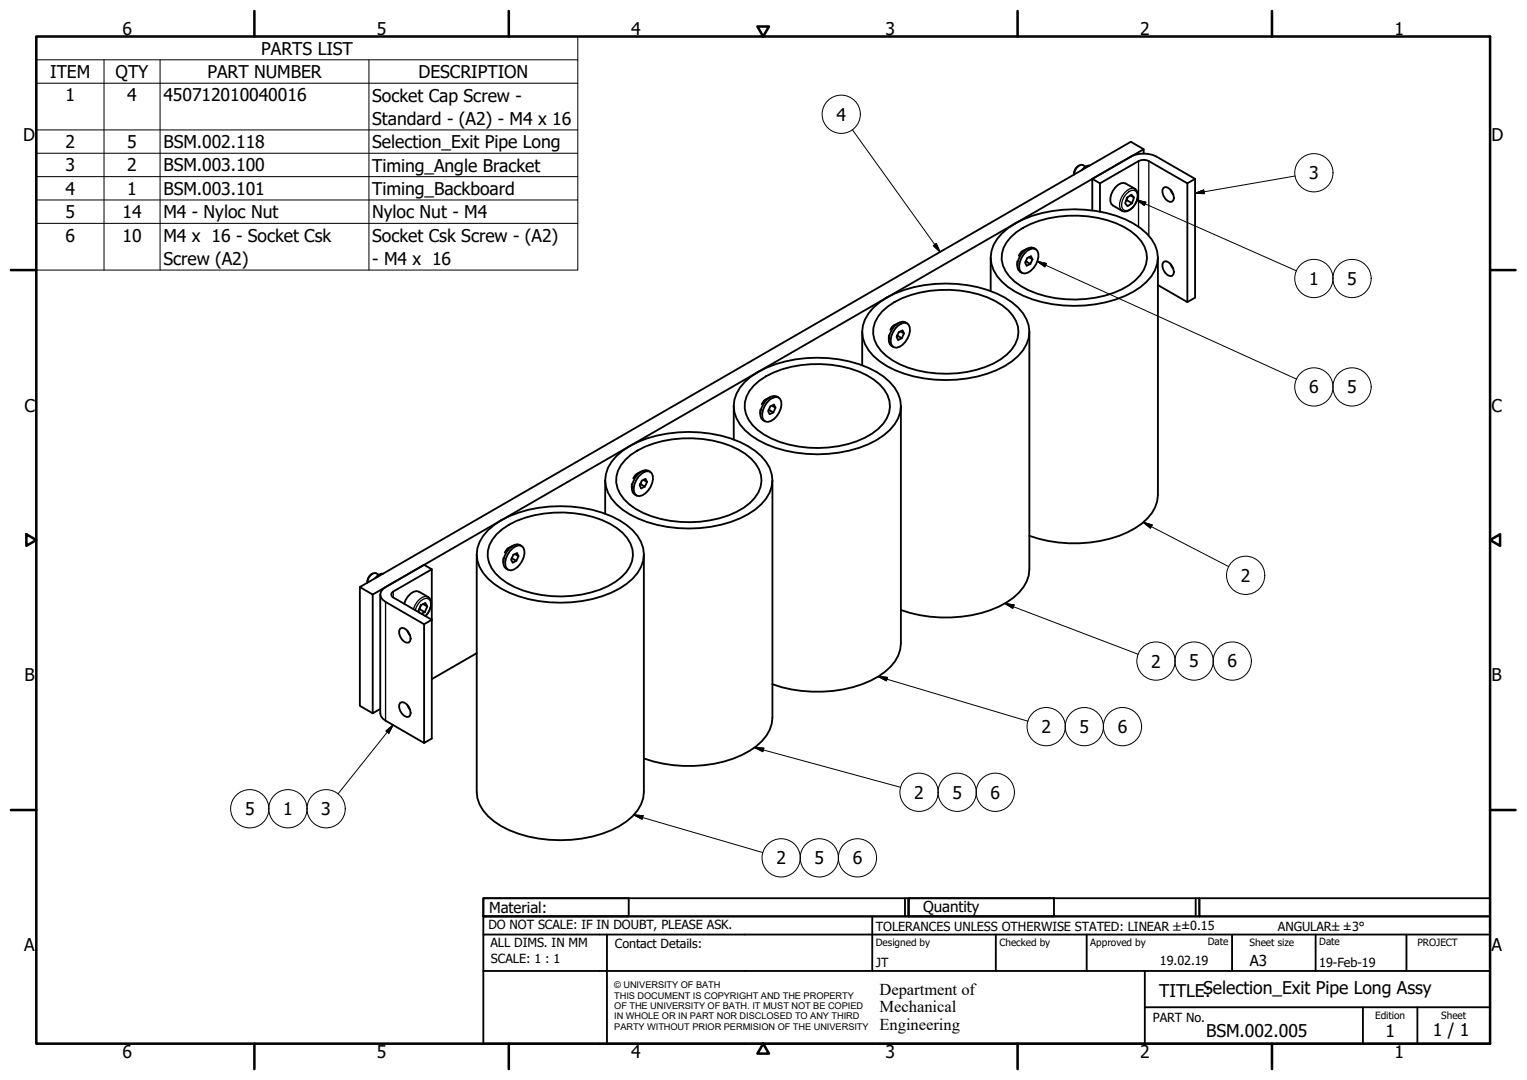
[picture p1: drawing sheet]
<svg xmlns="http://www.w3.org/2000/svg" width="420mm" height="297mm" viewBox="0 0 420 297" stroke-linecap="round" stroke-linejoin="round" font-family="sans-serif">
<!-- layer: Visible (ISO) -->
<g fill="none" stroke="#000" stroke-width=".51">
<path d="M297 45.5a2.48 2.48 0 0 0-1.4 2.4M298.7 45.8a1.61 1.61 0 0 0-2.8 .8l-.3 1.4M299.9 45.5a2.56 2.56 0 0 0-2.2 1.3M300.5 49.2v8.7M302.7 50.4v7.8M306.9 51.6a2.48 2.48 0 0 1 2.8-1.1l2.6 1.4a3.1 3.1 0 0 1 .1 4.2 3.2 3.2 0 0 1-3.6 1.9l-2.6-1.5a2.5 2.5 0 0 1-.4-3zM310.1 55.1l-.3 .1M310.1 55.1l1.4 .8M310.1 54.4l1.2-.9 .7 .8-.5 1.6-1.2 .8-.7-.8zM310.2 54.3l-.1 .8M311 53.7l1 .6M314.7 42.2v-1.2l-3.6-2-212.1 122.5 3.6 2v32.7"/>
<path d="M314.7 41l-212.1 122.5M320.1 51.7a1.71 1.71 0 0 1 2.4 1 1.96 1.96 0 0 1 0 2.8 2.45 2.45 0 0 1-2.7-2.5v-.8zM322.1 52.2l.7 1.3M326.7 50.4v32.7M328.8 49.2l-2.1 1.2-10.6-6.1a3.1 3.1 0 0 0-2.8 0l-10.6 6.1-2.2-1.2 10.6-6.1a7.8 7.8 0 0 1 7.1 0l10.6 6.1v32.7l-2.1 1.2-8.1-4.7M272.6 70.9v9.2M275.7 64.2a26.7 26.7 0 0 1 16.9-6.5 32.5 32.5 0 0 1 21.2 5.1 9.6 9.6 0 0 1 4.6 9.8 14.1 14.1 0 0 1-8.8 8.8 36.4 36.4 0 0 1-30.3-1.2 11.5 11.5 0 0 1-6.7-9.3 9.4 9.4 0 0 1 3.1-6.7zM278.1 65.2a23.3 23.3 0 0 1 15.8-5.9 29 29 0 0 1 17.2 4.3 9.4 9.4 0 0 1 4.5 7.4 10.8 10.8 0 0 1-6.9 8.6 31.4 31.4 0 0 1-27.7-.9 9.3 9.3 0 0 1-5.3-8.9l.4-1.6 .8-1.5zM279.9 71.8v1.2M281.8 68.8a2.77 2.77 0 0 0-1.5 1.5M282.5 69.1a1.79 1.79 0 0 1 1.8-.7 1.79 1.79 0 0 1 1.4 1.2 5.3 5.3 0 0 1-3.7 5.6 1.66 1.66 0 0 1-1.6-2.2 6 6 0 0 1 2.1-3.9zM282.6 68.4l-1.7 1.1"/>
<path d="M283.1 70.7l1 .6-.4-.8-1 .5-.6 1.2 .4 .9 1-.5M284.1 71.3l-.6 1.3-1.3-.8M285 68.5a2.08 2.08 0 0 0-2.8 .2 5.1 5.1 0 0 0-2 5.6l1 .7M318.6 70.9v65.3a11.3 11.3 0 0 1-6.2 9.1 36 36 0 0 1-29.2 2.1M320.1 72.1a1.7 1.7 0 0 1 2.4 1.1 1.96 1.96 0 0 1 0 2.7 2.69 2.69 0 0 1-2.4-3.8zM322.1 72.7l.7 1.2M237.2 91.3v9.2M240.3 84.6a26.5 26.5 0 0 1 16.9-6.5 32.5 32.5 0 0 1 21.3 5.1 9.4 9.4 0 0 1 3.9 11.5 17.3 17.3 0 0 1-10.7 8.1 36.5 36.5 0 0 1-27.7-2.1 13.2 13.2 0 0 1-6.6-7.7 8.7 8.7 0 0 1 2.9-8.4zM242.7 85.6a22.4 22.4 0 0 1 13-5.6 29.5 29.5 0 0 1 20.1 4 8.2 8.2 0 0 1 3.6 10.6 16.5 16.5 0 0 1-10.7 7.1 31.6 31.6 0 0 1-23.1-2.6 10.4 10.4 0 0 1-5.3-7.2 8 8 0 0 1 2.4-6.3zM244.6 92.3v1.1M246.4 90.3a2.97 2.97 0 0 1 3.1-1.4 2.51 2.51 0 0 1 .7 3.1 5.2 5.2 0 0 1-3.5 3.6 1.72 1.72 0 0 1-1.6-2.2l.2-1zM246.5 89.3a2.68 2.68 0 0 0-1.5 1.4"/>
<path d="M246.9 92.3h.1M247.2 88.8l-1.7 1.1M247.8 91.2l.9 .5-.4-.8-1 .5-.6 1.3 .4 .8 1-.5M248.7 91.7l-.6 1.3-1.2-.7M249.6 88.9a2.05 2.05 0 0 0-2.8 .2 5.1 5.1 0 0 0-2 5.6l1 .7M283.2 91.3v65.3a11.2 11.2 0 0 1-6.2 9.1 36.1 36.1 0 0 1-29.1 2.1M201.9 111.7v9.2M205 105a26.8 26.8 0 0 1 16.9-6.5 32.8 32.8 0 0 1 21.2 5.1 9.7 9.7 0 0 1 4.6 9.8 14.2 14.2 0 0 1-8.8 8.8 36.4 36.4 0 0 1-30.3-1.1 13.1 13.1 0 0 1-6.5-7.7 8.7 8.7 0 0 1 2.9-8.4zM207.4 106.1a23.5 23.5 0 0 1 15.7-5.9 29.1 29.1 0 0 1 17.3 4.2 8.5 8.5 0 0 1 4.2 9.1 13.4 13.4 0 0 1-8.8 7.9 31.4 31.4 0 0 1-25.6-1.9 9.2 9.2 0 0 1-5.2-8.8l.4-1.6 .8-1.6zM209.2 112.7v1.2M211.1 109.7a2.64 2.64 0 0 0-1.5 1.5M211.8 109.9a1.79 1.79 0 0 1 1.7-.7 1.79 1.79 0 0 1 1.5 1.3 5.3 5.3 0 0 1-3.7 5.5 1.67 1.67 0 0 1-1.6-2.2 6.1 6.1 0 0 1 2.1-3.9z"/>
<path d="M211.9 109.2l-1.7 1.1M212.4 111.6l1 .5-.4-.8-1.1 .5-.6 1.3 .5 .8 1-.5M213.4 112.1l-.6 1.3-1.3-.7M214.2 109.4a2.05 2.05 0 0 0-2.7 .1 5.1 5.1 0 0 0-2 5.6l1 .8M247.9 111.7v65.3a11.2 11.2 0 0 1-6.3 9.1 35.9 35.9 0 0 1-29.1 2.1M166.5 132.1v9.2M169.6 125.4a26.7 26.7 0 0 1 16.9-6.5 32.5 32.5 0 0 1 21.3 5.1 9.6 9.6 0 0 1 4.5 9.8 14.1 14.1 0 0 1-8.8 8.8 36.4 36.4 0 0 1-30.2-1.1 11.5 11.5 0 0 1-6.8-9.4 9.4 9.4 0 0 1 3.1-6.7zM172 126.5a23.3 23.3 0 0 1 15.8-5.9 29 29 0 0 1 17.3 4.2 8.4 8.4 0 0 1 4.2 9.1 11.5 11.5 0 0 1-6.7 6.9 31.4 31.4 0 0 1-27.7-.8 9.3 9.3 0 0 1-5.3-8.9l.4-1.6 .9-1.6zM173.8 133.1v1.2M175.7 131.1a2.96 2.96 0 0 1 3.1-1.4 2.5 2.5 0 0 1 .7 3.1 5.2 5.2 0 0 1-3.6 3.6 1.66 1.66 0 0 1-1.5-2.2l.2-1zM175.8 130.1a2.77 2.77 0 0 0-1.6 1.5M176.2 133.1h.1"/>
<path d="M176.5 129.7l-1.7 1M177 132l1 .6-.4-.9-1 .5-.6 1.3 .4 .8 1-.5M178 132.6l-.6 1.2-1.2-.7M178.9 129.8a2.08 2.08 0 0 0-2.8 .1 5.1 5.1 0 0 0-2 5.6l1 .8M212.5 132.1v65.3a11.3 11.3 0 0 1-6.2 9.1 36 36 0 0 1-29.1 2.1M102.5 157.8a2.48 2.48 0 0 0-1.4 2.4M104.2 158.1l-.7-.4a2.38 2.38 0 0 0-2.4 2.6M105.4 157.8a2.63 2.63 0 0 0-2.2 1.3M118.8 156.6l-2.1-1.3-10.6 6.2a2.16 2.16 0 0 0-1.5 2 2.16 2.16 0 0 0 1.5 2.1l10.6 6.1v32.7l-10.6-6.2-1.3-1.3-.2-.7v-32.7M131.2 152.5v65.3a10.1 10.1 0 0 0 4.7 8.1 33.2 33.2 0 0 0 24.2 4.7 25.5 25.5 0 0 0 14-6.1 9.6 9.6 0 0 0 3.1-6.7v-65.3M134.3 145.8a26.5 26.5 0 0 1 16.9-6.5 32.5 32.5 0 0 1 21.2 5.1 9.4 9.4 0 0 1 4 11.5 17.3 17.3 0 0 1-10.7 8.1 36.5 36.5 0 0 1-27.8-2.1 13.2 13.2 0 0 1-6.5-7.7 8.7 8.7 0 0 1 2.9-8.4zM136.7 146.9a22 22 0 0 1 13-5.6 29.3 29.3 0 0 1 20 3.9 8.2 8.2 0 0 1 3.6 10.7 16.5 16.5 0 0 1-10.7 7 31.3 31.3 0 0 1-23-2.5 10.4 10.4 0 0 1-5.4-7.3 7.9 7.9 0 0 1 2.5-6.2z"/>
<path d="M138.5 153.5v1.2M140.4 150.5a2.64 2.64 0 0 0-1.5 1.5M140.8 153.5h.1M141.1 150.8a1.76 1.76 0 0 1 1.7-.8 1.76 1.76 0 0 1 1.5 1.3 5.3 5.3 0 0 1-3.7 5.6 1.72 1.72 0 0 1-1.6-2.2 6.2 6.2 0 0 1 2.1-3.9zM141.2 150.1l-1.7 1M141.7 152.4l1 .6-.4-.9-1.1 .5-.6 1.3 .5 .8 1-.4M142.7 153l-.6 1.3-1.3-.8M143.5 150.2a2.03 2.03 0 0 0-2.8 .2 5.1 5.1 0 0 0-1.9 5.5l1 .8M99 161.5v32.6l3.6 2.1M110.1 172.9a1.7 1.7 0 0 1 2.4 1.1 1.96 1.96 0 0 1 0 2.7 2.69 2.69 0 0 1-2.4-3.8zM111.2 166.1a4.8 4.8 0 0 1 3.4-3.5l.7 .1 2.5 1.5a2.98 2.98 0 0 1 .3 3.9l-1 1.4M112.1 173.5l.7 1.3"/>
<path d="M115.4 168.5l-.3-.5 .7-1.6 1.2-.6 .6 1-.7 1.6-.9 .4M115.5 167.5l-.2 .1M115.5 167.5l1.4 .9M115.9 166.4l-.4 1.1M116.4 166.1l1.2 .7M116.7 171.7l2.1-1.2v-13.9l-10.6 6.1-.6 .8 .6 .8 10.6 6.2v32.6l-2.1 1.3M131.2 179.6l-12.4 7.2M104.6 195l-2 1.2M110.1 193.3a1.75 1.75 0 0 1 2.4 1.1 1.96 1.96 0 0 1 0 2.7 2.5 2.5 0 0 1-2.7-2.5v-.7zM112.1 193.9l.7 1.3"/>
</g>
<!-- layer: Visible Narrow (ISO) -->
<path d="M309.9 53.3a1.9 1.9 0 0 1 2.7-.7 3.9 3.9 0 0 1-3.1 5.3 1.96 1.96 0 0 1-.7-2.7zM312.3 51.9a2.48 2.48 0 0 0-2.9 1.2 3.6 3.6 0 0 0-.6 4.9M313.3 44.3v18M316.1 44.3v20.5M106.1 165.6v32.6M108.2 162.7v1.6M114.3 167.8a4.4 4.4 0 0 1 3-3.2l.6 .1a2.44 2.44 0 0 1 .3 3l-1.2 1.7M117.8 164.2a2.64 2.64 0 0 0-3 1.3l-1.1 2" fill="none" stroke="#000" stroke-width=".36"/>
<!-- layer: Visible (ISO) -->
<g fill="#000">
<circle cx="282.2" cy="71.9" r=".25"/>
<circle cx="211.5" cy="112.7" r=".25"/>
<circle cx="176.2" cy="133.1" r=".25"/>
</g>
<!-- layer: Symbol (ISO) -->
<g fill="none" stroke="#000" stroke-width=".28">
<path d="M10 16.5v-6.5h149v6.5M10 16.5h149v6.4M10 16.5v57.8h149v-51.4M28.6 16.5v57.8M44 16.5v57.8M101.5 16.5v57.8M10 22.9h149M10 35.7h149M234.5 35.7l24.2 33.6M10 42.1h149M10 48.6h149M10 55h149"/>
<path d="M312.8 55l2.5 .6-.4 .9zM312.8 55l43.9 19.5M328.8 53.2l2.4-.9 .2 1zM356.3 48.4l-27.5 4.8M10 61.4h149M256.8 67.5l.8-.5 1.1 2.3zM285.4 71.9l2.5 .6-.4 .9zM285.4 71.9l71.3 32.4M314.6 143.7l2.4 .7-.5 .9zM314.6 143.7l23.5 12.1M276.5 166l2.5 .4-.3 .9zM276.5 166l36.7 13.9"/>
<path d="M108.1 199.4l-15.1 18.9M241.6 186.1l2.6 .2-.3 1zM241.6 186.1l41.3 12.3M106.2 201l1.9-1.6-1.1 2.3zM207.6 205.6l2.6 .2-.3 .9zM207.6 205.6l40.2 10.9M174.4 224.1l2.5 .3-.2 .9zM174.4 224.1l35.5 10.4"/>
<circle cx="231.5" cy="31.4" r="5.3"/>
<circle cx="361.5" cy="47.5" r="5.3"/>
<circle cx="361.5" cy="76.6" r="5.3"/>
<circle cx="372" cy="76.6" r="5.3"/>
<circle cx="361.5" cy="106.4" r="5.3"/>
<circle cx="372" cy="106.4" r="5.3"/>
<circle cx="342.7" cy="158.2" r="5.3"/>
<circle cx="287.9" cy="199.9" r="5.3"/>
<circle cx="298.4" cy="199.9" r="5.3"/>
<circle cx="308.9" cy="199.9" r="5.3"/>
<circle cx="318.1" cy="181.8" r="5.3"/>
<circle cx="328.6" cy="181.8" r="5.3"/>
<circle cx="339.1" cy="181.8" r="5.3"/>
<circle cx="252.9" cy="217.9" r="5.3"/>
<circle cx="263.4" cy="217.9" r="5.3"/>
<circle cx="273.9" cy="217.9" r="5.3"/>
<circle cx="68.7" cy="222.4" r="5.3"/>
<circle cx="79.2" cy="222.4" r="5.3"/>
<circle cx="89.7" cy="222.4" r="5.3"/>
<circle cx="214.9" cy="235.9" r="5.3"/>
<circle cx="225.4" cy="235.9" r="5.3"/>
<circle cx="235.9" cy="235.9" r="5.3"/>
</g>
<!-- layer: Border (ISO) -->
<g fill="none" stroke="#000" stroke-width=".7">
<path d="M10 10h400v277h-400zM70 3v7M140 3v7M208.4 7.3h3.2l-1.6 2.7zM280 3v7M350 3v7M3 74.3h7M410 74.3h7M7.3 146.9l2.7 1.6-2.7 1.6zM410 148.5l2.7-1.6v3.2zM3 222.8h7M410 222.8h7"/>
<path d="M70 287v7M140 287v7M210 287l1.6 2.8h-3.2zM280 287v7M350 287v7"/>
</g>
<!-- layer: Title (ISO) -->
<g fill="none" stroke="#000" stroke-width=".51">
<path d="M133 247h40v5h-40zM133 247h117v5h-117zM133 257v-5h277v5M133 257h277v30h-277zM167 257v30M240 252v15M249 247v5M250 247h40v5h-40zM250 247h80v5h-80zM274 257v10M299 257v10M329 247v5"/>
<path d="M330 247h80v5h-80zM339 257v10M362 257v10M387 257v10M133 267h277M315 277h95M315 267v20M375 277v10M390 277v10"/>
</g>
<!-- layer: Symbol (ISO) -->
<g fill="#000" stroke="#000" stroke-width=".28">
<path d="M312.8 55l2.5 .6zM312.8 55l2.5 .6-.4 .9zM328.8 53.2l2.4-.9zM328.8 53.2l2.4-.9 .2 1zM256.8 67.5l1.9 1.8zM256.8 67.5l.8-.5 1.1 2.3zM285.4 71.9l2.5 .6zM285.4 71.9l2.5 .6-.4 .9zM314.6 143.7l2.4 .7zM314.6 143.7l2.4 .7-.5 .9zM276.5 166l2.5 .4zM276.5 166l2.5 .4-.3 .9z"/>
<path d="M241.6 186.1l2.6 .2zM241.6 186.1l2.6 .2-.3 1zM108.1 199.4l-1.1 2.3zM106.2 201l1.9-1.6-1.1 2.3zM207.6 205.6l2.6 .2zM207.6 205.6l2.6 .2-.3 .9zM174.4 224.1l2.5 .3zM174.4 224.1l2.5 .3-.2 .9z"/>
</g>
<g font-size="4.8">
<text x="33.7" y="9.6">6</text>
<text x="103.7" y="9.6">5</text>
<text x="173.7" y="9.6">4</text>
<text x="243.7" y="9.6">3</text>
<text x="313.7" y="9.6">2</text>
<text x="383.7" y="9.6">1</text>
<text x="71.9" y="15">PARTS LIST</text>
<text x="13.8" y="21.4">ITEM</text>
<text x="31.8" y="21.5">QTY</text>
<text x="57.1" y="21.4">PART NUMBER</text>
<text x="115.1" y="21.5">DESCRIPTION</text>
<text x="18" y="27.9">1</text>
<text x="35" y="27.8">4</text>
<text x="45" y="27.9">450712010040016</text>
<text x="102.4" y="27.9">Socket Cap Screw -</text>
<text x="102.4" y="34.3">Standard - (A2) - M4 x 16</text>
<text x="230.2" y="33.2">4</text>
<text x="6.3" y="38.9">D</text>
<text x="18" y="40.7">2</text>
<text x="35" y="40.7">5</text>
<text x="45" y="40.7">BSM.002.118</text>
<text x="102.4" y="40.8">Selection_Exit Pipe Long</text>
<text x="410.4" y="38.9">D</text>
<text x="18" y="47.1">3</text>
<text x="35" y="47.1">2</text>
<text x="45" y="47.1">BSM.003.100</text>
<text x="102.4" y="47.2">Timing_Angle Bracket</text>
<text x="18" y="53.5">4</text>
<text x="35" y="53.5">1</text>
<text x="45" y="53.6">BSM.003.101</text>
<text x="102.4" y="53.6">Timing_Backboard</text>
<text x="360.2" y="49.3">3</text>
<text x="18" y="60">5</text>
<text x="33.7" y="60">14</text>
<text x="45" y="60">M4 - Nyloc Nut</text>
<text x="102.4" y="60">Nyloc Nut - M4</text>
<text x="18" y="66.4">6</text>
<text x="33.7" y="66.4">10</text>
<text x="45" y="66.5">M4 x 16 - Socket Csk</text>
<text x="102.4" y="66.5">Socket Csk Screw - (A2)</text>
<text x="45" y="72.9">Screw (A2)</text>
<text x="102.4" y="72.9">- M4 x 16</text>
<text x="360.2" y="78.4">1</text>
<text x="370.7" y="78.3">5</text>
<text x="6.7" y="113.2">C</text>
<text x="360.2" y="108.2">6</text>
<text x="370.7" y="108.2">5</text>
<text x="410.4" y="113.2">C</text>
<text x="341.4" y="160">2</text>
<text x="316.7" y="183.6">2</text>
<text x="327.2" y="183.6">5</text>
<text x="337.7" y="183.6">6</text>
<text x="6.8" y="187.4">B</text>
<text x="410.4" y="187.4">B</text>
<text x="286.6" y="201.6">2</text>
<text x="297.1" y="201.6">5</text>
<text x="307.6" y="201.6">6</text>
<text x="251.6" y="219.7">2</text>
<text x="262.1" y="219.7">5</text>
<text x="272.6" y="219.7">6</text>
<text x="67.4" y="224.2">5</text>
<text x="77.9" y="224.2">1</text>
<text x="88.4" y="224.2">3</text>
<text x="213.6" y="237.7">2</text>
<text x="224.1" y="237.7">5</text>
<text x="234.6" y="237.7">6</text>
<text x="6.7" y="261.7">A</text>
<text x="410.4" y="261.7">A</text>
<text x="319" y="274.2">TITLESelection_Exit Pipe Long Assy</text>
<text x="331.5" y="274.2">:</text>
<text x="331.9" y="285.3">BSM.002.005</text>
<text x="381.2" y="285.3">1</text>
<text x="394.2" y="285">1 / 1</text>
<text x="33.7" y="291">6</text>
<text x="103.7" y="290.9">5</text>
<text x="173.7" y="290.9">4</text>
<text x="243.7" y="291">3</text>
<text x="313.7" y="291">2</text>
<text x="383.7" y="290.9">1</text>
</g>
<g font-size="4.6">
<text x="242" y="273.7">Department of</text>
<text x="242" y="278.4">Mechanical</text>
<text x="242" y="283.2">Engineering</text>
</g>
<g font-size="4.1">
<text x="134.6" y="251.1">Material:</text>
<text x="254" y="250.8">Quantity</text>
<text x="343.9" y="265.6">A3</text>
</g>
<g font-size="3.5">
<text x="134.4" y="255.6">DO NOT SCALE: IF IN DOUBT, PLEASE ASK.</text>
<text x="241" y="256">TOLERANCES UNLESS OTHERWISE STATED: LINEAR ±±0.15</text>
<text x="351.6" y="256">ANGULAR±±3°</text>
<text x="134.9" y="260.6">ALL DIMS. IN MM</text>
<text x="169.2" y="260.6">Contact Details:</text>
<text x="135.1" y="264.8">SCALE: 1 : 1</text>
<text x="241" y="266">JT</text>
<text x="319.2" y="265.5">19.02.19</text>
<text x="363" y="266">19-Feb-19</text>
<text x="317.2" y="281.2">PART No.</text>
</g>
<g font-size="2.8">
<text x="241" y="260.1">Designed by</text>
<text x="275" y="260.1">Checked by</text>
<text x="300" y="260.1">Approved by</text>
<text x="332.3" y="260">Date</text>
<text x="343.8" y="260.1">Sheet size</text>
<text x="363" y="260">Date</text>
<text x="390" y="260.1">PROJECT</text>
<text x="378.4" y="280.1">Edition</text>
<text x="396.6" y="280.1">Sheet</text>
</g>
<g font-size="2.5">
<text x="169" y="271.9">© UNIVERSITY OF BATH</text>
<text x="169" y="274.7">THIS DOCUMENT IS COPYRIGHT AND THE PROPERTY</text>
<text x="169" y="277.5">OF THE UNIVERSITY OF BATH. IT MUST NOT BE COPIED</text>
<text x="169" y="280.4">IN WHOLE OR IN PART NOR DISCLOSED TO ANY THIRD</text>
<text x="169" y="283.2">PARTY WITHOUT PRIOR PERMISION OF THE UNIVERSITY</text>
</g>
</svg>
